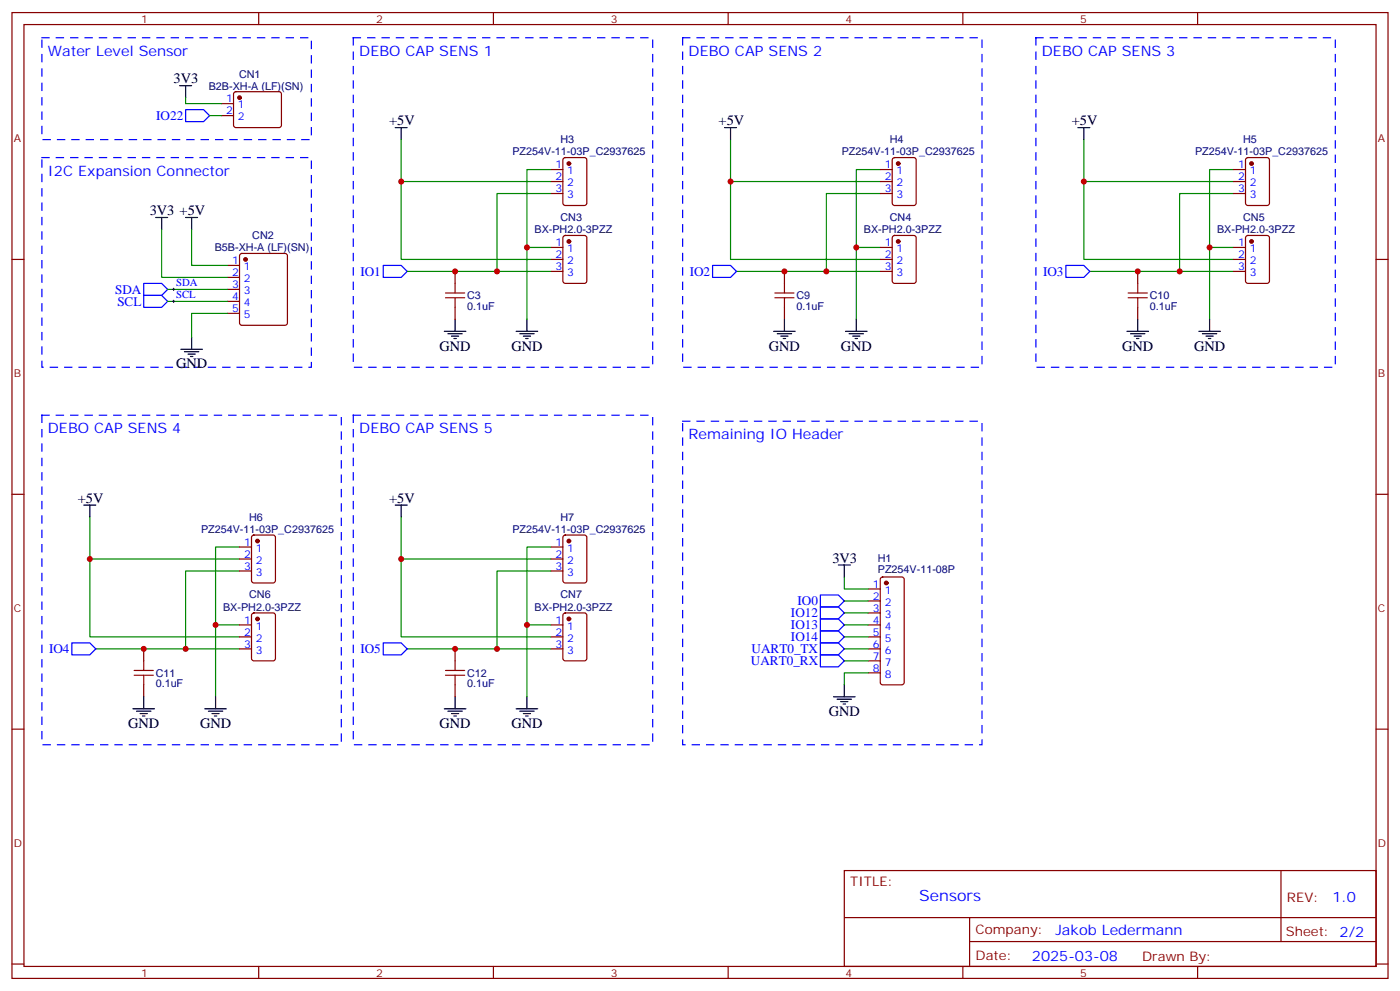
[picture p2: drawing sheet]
<svg xmlns="http://www.w3.org/2000/svg" width="412mm" height="292mm" viewBox="0 0 412 292" stroke-linecap="round" stroke-linejoin="round" font-family="sans-serif">
<g fill="none" stroke="#870000" stroke-width=".35">
<path d="M3.5 3.7h405.4v284.3h-405.4zM7.1 7.2h398.2v277.3h-398.2zM76.2 3.7v3.5M145.3 3.7v3.5M214.5 3.7v3.5M283.6 3.7v3.5M352.8 3.7v3.5M65.3 30.5h3.5M65.3 34h3.5M69 27.2l.5-.2h12.7l.5 .2 .2 .5-.1 9.4-.6 .5-13-.1-.4-.6v-9.2zM162.3 49.9h3.5M162.3 53.4h3.5"/>
<path d="M162.3 57h3.5M166 46.6l.5-.2h5.7l.6 .4 .1 13-.5 .6-5.9 .1-.6-.5-.1-12.9zM259.3 49.9h3.5M259.3 53.4h3.5M259.3 57h3.5M263.1 46.6l.4-.2h5.7l.6 .4 .1 13-.5 .6-5.9 .1-.6-.5-.1-12.9zM363.4 49.9h3.5M363.4 53.4h3.5M363.4 57h3.5M367.1 46.6l.5-.2h5.6l.7 .4v13l-.4 .6-5.9 .1-.7-.5v-12.9zM3.5 76.4h3.6M67 78.1h3.6"/>
<path d="M70.8 74.8l.5-.2h12.7l.6 .4 .1 20.1-.5 .6-12.9 .1-.7-.5v-20zM134.1 79.9v3.5M162.3 76.4h3.5M162.3 72.8h3.5M162.3 79.9h3.5M166 69.5l.5-.2h5.7l.6 .5 .1 12.9-.5 .7h-5.9l-.6-.4-.1-13zM231.1 79.9v3.5M259.3 76.4h3.5M259.3 72.8h3.5M259.3 79.9h3.5M263.1 69.5l.4-.2h5.7l.6 .5 .1 12.9-.5 .7h-5.9l-.6-.4-.1-13zM335.1 79.9v3.5"/>
<path d="M363.4 76.4h3.5M363.4 72.8h3.5M363.4 79.9h3.5M367.1 69.5l.5-.2h5.6l.7 .5v12.9l-.4 .7h-5.9l-.7-.4v-13zM405.3 76.4h3.6M67 81.7h3.6M67 85.2h3.6M67 88.7h3.6M67 92.3h3.6M134.1 90.5v3.5M231.1 90.5v3.5M335.1 90.5v3.5"/>
<path d="M3.5 145.5h3.6M74.3 157.7l.5-.2h5.6l.7 .4v13l-.4 .7h-5.9l-.7-.4v-13zM166 157.7l.5-.2h5.7l.6 .4 .1 13-.5 .7h-5.9l-.6-.4-.1-13zM405.3 145.5h3.6M70.6 161h3.5M70.6 164.6h3.5M70.6 168.1h3.5M162.3 161h3.5M162.3 164.6h3.5M162.3 168.1h3.5M255.8 173.4h3.5M255.8 176.9h3.5"/>
<path d="M259.5 170.1l.5-.2h5.6l.5 .2 .2 .5v30.3l-.2 .5-.5 .2h-5.6l-.5-.2-.2-.5v-30.3zM42.3 191v3.6M70.6 184h3.5M70.6 187.5h3.5M70.6 191h3.5M74.3 180.7l.5-.3h5.6l.7 .5v13l-.4 .6-5.9 .1-.7-.5v-12.9zM134.1 191v3.6M162.3 184h3.5M162.3 187.5h3.5M162.3 191h3.5M166 180.7l.5-.3h5.7l.6 .5 .1 13-.5 .6-5.9 .1-.6-.5-.1-12.9zM255.8 184h3.5"/>
<path d="M255.8 187.5h3.5M255.8 191h3.5M255.8 180.4h3.5M255.8 194.6h3.5M255.8 198.1h3.5M3.5 214.7h3.6M42.3 201.6v3.5M134.1 201.6v3.5M405.3 214.7h3.6M248.7 256.3h156.6v28.2h-156.6zM377.3 256.3v20.9M248.7 270.1h156.5"/>
<path d="M285.6 277.2h119.6M285.6 270.1v14.2M3.5 283.8h3.6M76.2 284.5v3.5M145.3 284.5v3.5M214.5 284.5v3.5M283.6 284.5v3.5M352.8 284.5v3.5M405.3 283.8h3.6"/>
</g>
<g fill="#870000" stroke="#870000" stroke-width=".35">
<circle cx="70.6" cy="28.8" r=".53"/>
<circle cx="72.3" cy="76.4" r=".53"/>
<circle cx="167.6" cy="48.2" r=".53"/>
<circle cx="167.6" cy="71.1" r=".53"/>
<circle cx="264.6" cy="71.1" r=".53"/>
<circle cx="264.6" cy="48.2" r=".53"/>
<circle cx="368.7" cy="71.1" r=".53"/>
<circle cx="368.7" cy="48.2" r=".53"/>
<circle cx="75.8" cy="182.2" r=".53"/>
<circle cx="75.8" cy="159.3" r=".53"/>
<circle cx="167.6" cy="182.2" r=".53"/>
<circle cx="167.6" cy="159.3" r=".53"/>
<circle cx="261.1" cy="171.6" r=".53"/>
</g>
<path d="M12.3 11.1h79.4v30h-79.4zM104.1 11.1h88.2v97h-88.2zM201.1 11.1h88.2v97h-88.2zM305.2 11.1h88.1v97h-88.1zM12.3 46.4h79.4v61.7h-79.4zM12.3 122.2h88.2v97.1h-88.2zM104.1 122.2h88.2v97.1h-88.2zM201.1 124h88.2v95.3h-88.2z" fill="none" stroke="#00f" stroke-width=".35" stroke-dasharray="2.1 2.1"/>
<g fill="none" stroke="#000" stroke-width=".35">
<path d="M52.9 25.2h3.5M54.7 25.2v3.6M116.4 37.6h3.5M118.2 37.6v3.5M213.4 37.6h3.6M215.2 37.6v3.5M317.5 37.6h3.5M319.3 37.6v3.5M45.9 64h3.5M47.6 64v3.6M54.7 64h3.5M56.4 64v3.6"/>
<path d="M56.4 99.3v3.5M130.9 97.5h6.3M131.9 98.2h4.3M133 99h2.1M133.7 99.7h.7M134.1 94v3.5M152 97.5h6.4M153.1 98.2h4.2M154.2 99h2.1M154.9 99.7h.7M155.2 94v3.5M227.9 97.5h6.3"/>
<path d="M229 98.2h4.2M230 99h2.1M230.7 99.7h.7M231.1 94v3.5M249.1 97.5h6.3M250.1 98.2h4.3M251.2 99h2.1M251.9 99.7h.7M252.2 94v3.5M332 97.5h6.3M333 98.2h4.3M334.1 99h2.1"/>
<path d="M334.8 99.7h.7M335.1 94v3.5M353.1 97.5h6.4M354.2 98.2h4.2M355.2 99h2.2M356 99.7h.7M356.3 94v3.5M53.3 102.8h6.3M54.3 103.5h4.3M55.4 104.2h2.1M56.1 105h.7M24.7 148.7h3.5"/>
<path d="M26.5 148.7v3.5M116.4 148.7h3.5M118.2 148.7v3.5M246.9 166.3h3.6M248.7 166.3v3.6M39.2 208.7h6.3M40.2 209.4h4.2M41.3 210.1h2.1M42 210.8h.7M42.3 205.1v3.6M60.3 208.7h6.4M61.4 209.4h4.2"/>
<path d="M62.4 210.1h2.2M63.1 210.8h.8M63.5 205.1v3.6M130.9 208.7h6.3M131.9 209.4h4.3M133 210.1h2.1M133.7 210.8h.7M134.1 205.1v3.6M152 208.7h6.4M153.1 209.4h4.2M154.2 210.1h2.1M154.9 210.8h.7"/>
<path d="M155.2 205.1v3.6M245.5 205.1h6.4M246.6 205.8h4.2M247.6 206.6h2.2M248.4 207.3h.7M248.7 201.6v3.5"/>
</g>
<g fill="none" stroke="#008700" stroke-width=".35">
<path d="M54.7 28.8v1.7h10.6M61.7 34h3.6M118.2 41.1v35.3h44.1M118.2 53.4h44.1M162.3 57h-15.9v22.9M162.3 49.9h-7.1v22.9M215.2 41.1v35.3h44.1M215.2 53.4h44.1M259.3 49.9h-7.1v22.9M259.3 57h-15.9v22.9M319.3 41.1v35.3h44.1M319.3 53.4h44.1"/>
<path d="M363.4 49.9h-7.1v22.9M363.4 57h-15.9v22.9M47.6 67.6v14.1h19.4M56.4 67.6v10.5h10.6M119.9 79.9h42.4M162.3 72.8h-7.1v21.2M217 79.9h42.3M259.3 72.8h-7.1v21.2M321 79.9h42.4M363.4 72.8h-7.1v21.2M49.4 85.2h17.6M49.4 88.7h17.6"/>
<path d="M67 92.3h-10.6v7M26.5 152.2v35.3h44.1M118.2 152.2v35.3h44.1M26.5 164.6h44.1M70.6 161h-7.1v23M70.6 168.1h-15.9v22.9M118.2 164.6h44.1M162.3 161h-7.1v23M162.3 168.1h-15.9v22.9M248.7 169.9v3.5h7.1M248.7 176.9h7.1M28.2 191h42.4"/>
<path d="M70.6 184h-7.1v21.1M119.9 191h42.4M162.3 184h-7.1v21.1M248.7 191h7.1M248.7 194.6h7.1M248.7 187.5h7.1M248.7 184h7.1M248.7 180.4h7.1M255.8 198.1h-7.1v3.5"/>
</g>
<g fill="none" stroke="#00f" stroke-width=".35">
<path d="M54.7 32.3h5.3l1.7 1.7-1.7 1.8h-5.3zM112.9 78.1h5.3l1.7 1.8-1.7 1.8h-5.3zM209.9 78.1h5.3l1.8 1.8-1.8 1.8h-5.3zM314 78.1h5.3l1.7 1.8-1.7 1.8h-5.3zM42.3 83.4h5.3l1.8 1.8-1.8 1.8h-5.3zM42.3 87h5.3l1.8 1.7-1.8 1.8h-5.3zM241.7 175.2h5.2l1.8 1.7-1.8 1.8h-5.2zM241.7 178.7h5.2l1.8 1.7-1.8 1.8h-5.2zM21.2 189.3h5.3l1.7 1.7-1.7 1.8h-5.3zM112.9 189.3h5.3l1.7 1.7-1.7 1.8h-5.3zM241.7 182.2h5.2l1.8 1.8-1.8 1.7h-5.2zM241.7 185.7h5.2l1.8 1.8-1.8 1.8h-5.2z"/>
<path d="M241.7 189.3h5.2l1.8 1.7-1.8 1.8h-5.2zM241.7 192.8h5.2l1.8 1.8-1.8 1.7h-5.2z"/>
</g>
<path d="M50.8 85.2h.7M50.8 88.7h.7M51.2 84.8v.7M51.2 88.4v.7" fill="none" stroke="#000" stroke-width=".29"/>
<g fill="none" stroke="#a10000" stroke-width=".35">
<path d="M131.2 86.3h5.7M131.2 87.7h5.7M134.1 83.4v2.9M134.1 87.7v2.8M228.2 86.3h5.7M228.2 87.7h5.7M231.1 83.4v2.9M231.1 87.7v2.8M332.3 86.3h5.7M332.3 87.7h5.7M335.1 83.4v2.9M335.1 87.7v2.8"/>
<path d="M39.5 197.4h5.7M39.5 198.8h5.7M42.3 194.6v2.8M42.3 198.8v2.8M131.2 197.4h5.7M131.2 198.8h5.7M134.1 194.6v2.8M134.1 198.8v2.8"/>
</g>
<g fill="#c00">
<circle cx="134.1" cy="79.9" r=".88"/>
<circle cx="146.4" cy="79.9" r=".88"/>
<circle cx="118.2" cy="53.4" r=".88"/>
<circle cx="155.2" cy="72.8" r=".88"/>
<circle cx="252.2" cy="72.8" r=".88"/>
<circle cx="215.2" cy="53.4" r=".88"/>
<circle cx="243.4" cy="79.9" r=".88"/>
<circle cx="231.1" cy="79.9" r=".88"/>
<circle cx="356.3" cy="72.8" r=".88"/>
<circle cx="319.3" cy="53.4" r=".88"/>
<circle cx="347.5" cy="79.9" r=".88"/>
<circle cx="335.1" cy="79.9" r=".88"/>
<circle cx="63.5" cy="184" r=".88"/>
<circle cx="26.5" cy="164.6" r=".88"/>
<circle cx="54.7" cy="191" r=".88"/>
<circle cx="42.3" cy="191" r=".88"/>
<circle cx="155.2" cy="184" r=".88"/>
<circle cx="118.2" cy="164.6" r=".88"/>
<circle cx="146.4" cy="191" r=".88"/>
<circle cx="134.1" cy="191" r=".88"/>
</g>
<text font-size="4.6" fill="#00f" x="270.8" y="265.3">Sensors</text>
<g font-size="4.2" fill="#00f">
<text x="14.1" y="16.4">Water Level Sensor</text>
<text x="105.8" y="16.4">DEBO CAP SENS 1</text>
<text x="202.8" y="16.4">DEBO CAP SENS 2</text>
<text x="306.9" y="16.4">DEBO CAP SENS 3</text>
<text x="14.1" y="51.7">I2C Expansion Connector</text>
<text x="14.1" y="127.5">DEBO CAP SENS 4</text>
<text x="105.8" y="127.5">DEBO CAP SENS 5</text>
<text x="202.8" y="129.3">Remaining IO Header</text>
<text x="392.5" y="265.6">1.0</text>
<text x="310.9" y="275.1">Jakob Ledermann</text>
<text x="304" y="282.9">2025-03-08</text>
</g>
<g font-size="4.2">
<text x="51.2" y="24.5">3V3</text>
<text x="114.7" y="36.9">+5V</text>
<text x="211.7" y="36.9">+5V</text>
<text x="315.7" y="36.9">+5V</text>
<text x="44.1" y="63.3">3V3 +5V</text>
<text x="129.5" y="103.2">GND</text>
<text x="150.6" y="103.2">GND</text>
<text x="226.5" y="103.2">GND</text>
<text x="247.6" y="103.2">GND</text>
<text x="330.6" y="103.2">GND</text>
<text x="351.7" y="103.2">GND</text>
<text x="51.9" y="108.5">GND</text>
<text x="22.9" y="148">+5V</text>
<text x="114.7" y="148">+5V</text>
<text x="245.2" y="165.6">3V3</text>
<text x="37.7" y="214.3">GND</text>
<text x="58.9" y="214.3">GND</text>
<text x="129.5" y="214.3">GND</text>
<text x="150.6" y="214.3">GND</text>
<text x="244.1" y="210.8">GND</text>
</g>
<g font-size="3.9" fill="#00f">
<text x="46" y="35.3">IO22</text>
<text x="106.2" y="81.1">IO1</text>
<text x="203.2" y="81.1">IO2</text>
<text x="307.3" y="81.1">IO3</text>
<text x="33.9" y="86.4">SDA</text>
<text x="34.6" y="90">SCL</text>
<text x="234.9" y="178.2">IO0</text>
<text x="233" y="181.7">IO12</text>
<text x="233" y="185.2">IO13</text>
<text x="233" y="188.8">IO14</text>
<text x="14.4" y="192.2">IO4</text>
<text x="106.2" y="192.2">IO5</text>
<text x="221.2" y="195.8">UART0_RX</text>
<text x="221.4" y="192.3">UART0_TX</text>
</g>
<g font-size="3.9" fill="#800">
<text x="250.5" y="260.9">TITLE:</text>
<text x="379.1" y="265.6">REV:</text>
<text x="287.4" y="275.1">Company:</text>
<text x="378.7" y="275.7">Sheet: 2/2</text>
<text x="287.4" y="282.8">Date:</text>
<text x="336.4" y="282.8">Drawn By:</text>
</g>
<g font-size="3.2" fill="#800">
<text x="41.6" y="6.7">1</text>
<text x="110.8" y="6.7">2</text>
<text x="179.9" y="6.7">3</text>
<text x="249.1" y="6.7">4</text>
<text x="318.2" y="6.7">5</text>
<text x="4.1" y="41.8">A</text>
<text x="405.9" y="41.8">A</text>
<text x="4.1" y="110.9">B</text>
<text x="405.9" y="110.9">B</text>
<text x="4.1" y="180.1">C</text>
<text x="405.9" y="180.1">C</text>
<text x="4.1" y="249.2">D</text>
<text x="405.9" y="249.2">D</text>
<text x="41.6" y="287.5">1</text>
<text x="110.8" y="287.5">2</text>
<text x="179.9" y="287.5">3</text>
<text x="249.1" y="287.5">4</text>
<text x="318.2" y="287.5">5</text>
</g>
<g font-size="3.2" fill="#000080">
<text x="70.4" y="22.9">CN1</text>
<text x="61.5" y="26.4">B2B-XH-A (LF)(SN)</text>
<text x="150.9" y="45.7">PZ254V-11-03P_C2937625</text>
<text x="165.1" y="42.2">H3</text>
<text x="248" y="45.7">PZ254V-11-03P_C2937625</text>
<text x="262.1" y="42.2">H4</text>
<text x="352" y="45.7">PZ254V-11-03P_C2937625</text>
<text x="366.2" y="42.2">H5</text>
<text x="165.1" y="64.9">CN3</text>
<text x="262.1" y="64.9">CN4</text>
<text x="366.2" y="64.9">CN5</text>
<text x="74.3" y="70.5">CN2</text>
<text x="157.4" y="68.7">BX-PH2.0-3PZZ</text>
<text x="254.5" y="68.7">BX-PH2.0-3PZZ</text>
<text x="358.5" y="68.7">BX-PH2.0-3PZZ</text>
<text x="63.3" y="74">B5B-XH-A (LF)(SN)</text>
<text x="137.6" y="88.1">C3</text>
<text x="234.6" y="88.1">C9</text>
<text x="338.7" y="88.1">C10</text>
<text x="137.6" y="91.3">0.1uF</text>
<text x="234.6" y="91.3">0.1uF</text>
<text x="338.7" y="91.3">0.1uF</text>
<text x="73.4" y="153.3">H6</text>
<text x="165.1" y="153.3">H7</text>
<text x="59.2" y="156.8">PZ254V-11-03P_C2937625</text>
<text x="150.9" y="156.8">PZ254V-11-03P_C2937625</text>
<text x="258.6" y="165.5">H1</text>
<text x="258.6" y="168.7">PZ254V-11-08P</text>
<text x="65.7" y="179.8">BX-PH2.0-3PZZ</text>
<text x="73.4" y="176.1">CN6</text>
<text x="157.4" y="179.8">BX-PH2.0-3PZZ</text>
<text x="165.1" y="176.1">CN7</text>
<text x="45.9" y="202.4">0.1uF</text>
<text x="45.9" y="199.3">C11</text>
<text x="137.6" y="202.4">0.1uF</text>
<text x="137.6" y="199.3">C12</text>
</g>
<g font-size="3.2" fill="#00f">
<text x="66.6" y="30.2">1</text>
<text x="66.6" y="33.7">2</text>
<text x="70.1" y="31.9">1</text>
<text x="70.1" y="35.5">2</text>
<text x="163.6" y="49.6">1</text>
<text x="163.6" y="53.1">2</text>
<text x="167.1" y="51.3">1</text>
<text x="260.6" y="49.6">1</text>
<text x="260.6" y="53.1">2</text>
<text x="264.1" y="51.3">1</text>
<text x="364.7" y="49.6">1</text>
<text x="364.7" y="53.1">2</text>
<text x="368.2" y="51.3">1</text>
<text x="163.6" y="56.6">3</text>
<text x="167.1" y="54.9">2</text>
<text x="167.1" y="58.4">3</text>
<text x="260.6" y="56.6">3</text>
<text x="264.1" y="54.9">2</text>
<text x="264.1" y="58.4">3</text>
<text x="364.7" y="56.6">3</text>
<text x="368.2" y="54.9">2</text>
<text x="368.2" y="58.4">3</text>
<text x="68.4" y="77.8">1</text>
<text x="163.6" y="72.5">1</text>
<text x="163.6" y="76">2</text>
<text x="167.1" y="74.3">1</text>
<text x="167.1" y="77.8">2</text>
<text x="260.6" y="72.5">1</text>
<text x="260.6" y="76">2</text>
<text x="264.1" y="74.3">1</text>
<text x="264.1" y="77.8">2</text>
<text x="364.7" y="72.5">1</text>
<text x="364.7" y="76">2</text>
<text x="368.2" y="74.3">1</text>
<text x="368.2" y="77.8">2</text>
<text x="68.4" y="81.3">2</text>
<text x="71.9" y="79.6">1</text>
<text x="71.9" y="83.1">2</text>
<text x="163.6" y="79.6">3</text>
<text x="167.1" y="81.3">3</text>
<text x="260.6" y="79.6">3</text>
<text x="264.1" y="81.3">3</text>
<text x="364.7" y="79.6">3</text>
<text x="368.2" y="81.3">3</text>
<text x="51.9" y="84.3">SDA</text>
<text x="51.9" y="87.8">SCL</text>
<text x="68.4" y="84.8">3</text>
<text x="68.4" y="88.4">4</text>
<text x="71.9" y="86.6">3</text>
<text x="68.4" y="91.9">5</text>
<text x="71.9" y="90.1">4</text>
<text x="71.9" y="93.7">5</text>
<text x="71.9" y="160.7">1</text>
<text x="163.6" y="160.7">1</text>
<text x="71.9" y="164.2">2</text>
<text x="71.9" y="167.7">3</text>
<text x="75.4" y="162.5">1</text>
<text x="75.4" y="166">2</text>
<text x="163.6" y="164.2">2</text>
<text x="163.6" y="167.7">3</text>
<text x="167.1" y="162.5">1</text>
<text x="167.1" y="166">2</text>
<text x="75.4" y="169.5">3</text>
<text x="167.1" y="169.5">3</text>
<text x="257.1" y="173">1</text>
<text x="257.1" y="176.6">2</text>
<text x="260.6" y="174.8">1</text>
<text x="260.6" y="178.3">2</text>
<text x="71.9" y="183.6">1</text>
<text x="75.4" y="185.4">1</text>
<text x="163.6" y="183.6">1</text>
<text x="167.1" y="185.4">1</text>
<text x="257.1" y="180.1">3</text>
<text x="257.1" y="183.6">4</text>
<text x="260.6" y="181.9">3</text>
<text x="260.6" y="185.4">4</text>
<text x="71.9" y="187.1">2</text>
<text x="71.9" y="190.7">3</text>
<text x="75.4" y="188.9">2</text>
<text x="163.6" y="187.1">2</text>
<text x="163.6" y="190.7">3</text>
<text x="167.1" y="188.9">2</text>
<text x="257.1" y="187.1">5</text>
<text x="257.1" y="190.7">6</text>
<text x="260.6" y="188.9">5</text>
<text x="75.4" y="192.4">3</text>
<text x="167.1" y="192.4">3</text>
<text x="257.1" y="194.2">7</text>
<text x="257.1" y="197.7">8</text>
<text x="260.6" y="192.4">6</text>
<text x="260.6" y="196">7</text>
<text x="260.6" y="199.5">8</text>
</g>
</svg>
